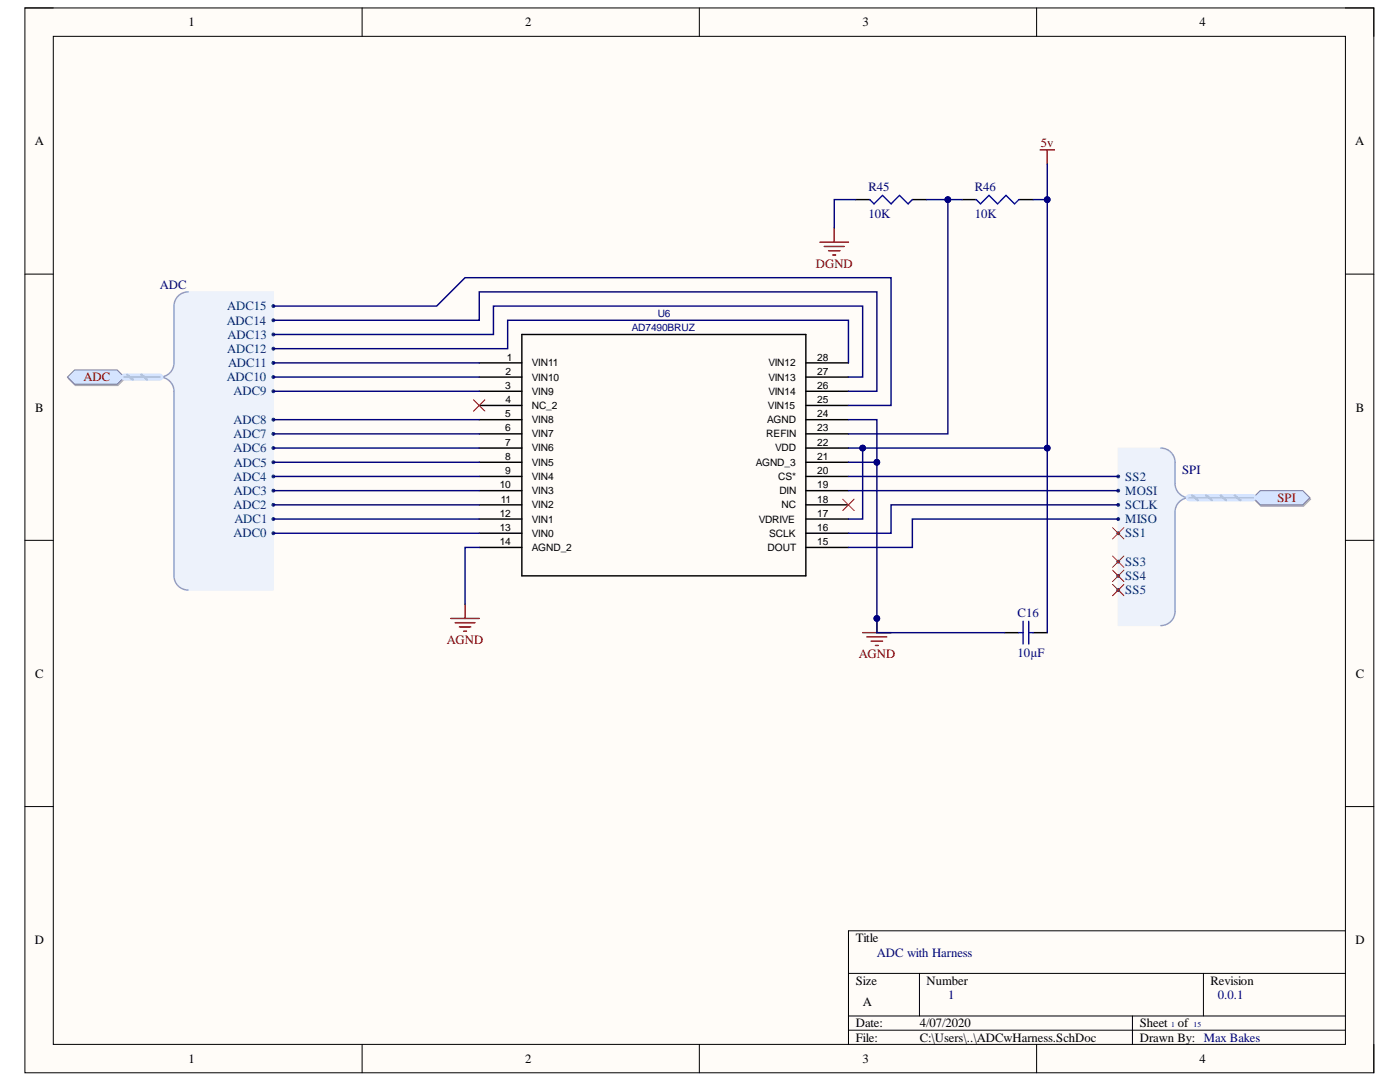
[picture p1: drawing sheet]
<svg xmlns="http://www.w3.org/2000/svg" width="279mm" height="216mm" viewBox="0 0 279 216" stroke-linecap="round" stroke-linejoin="round" font-family="sans-serif">
<path d="M5 1.6h269.2v212.5h-269.2z" fill-rule="evenodd" fill="#fffcf8"/>
<path d="M5 1.6h269.2v212.5h-269.2z" fill="none" stroke="#000" stroke-width=".2"/>
<path d="M10.6 7.3h257.9v201.1h-257.9z" fill-rule="evenodd" fill="#fffcf8"/>
<g fill="none" stroke="#000" stroke-width=".2">
<path d="M5 1.6h5.6M10.6 7.3h257.9v201.1h-257.9zM72.3 1.6v5.7M139.6 1.6v5.7M206.9 1.6v5.7M268.5 1.6h5.7v5.7M5 54.7h5.6M268.5 54.7h5.7M5 107.8h5.6M268.5 107.8h5.7M5 160.9h5.6M268.5 160.9h5.7"/>
<path d="M169.3 194.2h99.2M183.5 194.2v8.5M240.2 194.2v8.5M268.5 185.7h-99.2v22.7M72.3 208.4v5.7M139.6 208.4v5.7M169.3 202.7h99.2M169.3 205.6h99.2M206.9 208.4v5.7M226 202.7v5.7M274.2 208.4v5.7"/>
</g>
<g fill="none" stroke="#000" stroke-width=".29">
<path d="M95.6 72.4h8.5M95.6 75.2h8.5M95.6 78.1h8.5M104.1 66.7h56.7v48.2h-56.7zM160.8 72.4h8.5M160.8 75.2h8.5M160.8 78.1h8.5M95.6 80.9h8.5M95.6 83.7h8.5M95.6 86.6h8.5M95.6 89.4h8.5M95.6 92.2h8.5"/>
<path d="M95.6 95.1h8.5M95.6 97.9h8.5M160.8 80.9h8.5M160.8 83.7h8.5M160.8 86.6h8.5M160.8 89.4h8.5M160.8 92.2h8.5M160.8 95.1h8.5M160.8 97.9h8.5M95.6 100.7h8.5M95.6 103.6h8.5M95.6 106.4h8.5"/>
<path d="M95.6 109.2h8.5M160.8 100.7h8.5M160.8 103.6h8.5M160.8 106.4h8.5M160.8 109.2h8.5"/>
</g>
<path d="M35.1 59.7l1-1.1 1.5-.4h17v59.5h-17l-1.5-.3-1-1.1-.4-1.4v-37.5l-.7-1.2-1.4-1 1.4-.9 .7-1.2v-12z" fill-rule="evenodd" fill="#edf2fb"/>
<path d="M35.1 59.7l1-1.1 1.5-.4h17v59.5h-17l-1.5-.3-1-1.1-.4-1.4v-37.5l-.7-1.2-1.4-1 1.4-.9 .7-1.2v-12z" fill="none" stroke="#edf2fb" stroke-width=".2"/>
<path d="M37.6 58.2a2.83 2.83 0 0 0-2.9 2.9v11.3a2.83 2.83 0 0 1-2.8 2.8 2.83 2.83 0 0 1 2.8 2.9v36.8a2.83 2.83 0 0 0 2.9 2.8" fill="none" stroke="#8f9ec9" stroke-width=".29"/>
<circle cx="54.6" cy="61.1" r=".28" fill="#003a70"/>
<circle cx="54.6" cy="61.1" r=".28" fill="none" stroke="#003a70" stroke-width=".2"/>
<circle cx="54.6" cy="63.9" r=".28" fill="#003a70"/>
<circle cx="54.6" cy="63.9" r=".28" fill="none" stroke="#003a70" stroke-width=".2"/>
<circle cx="54.6" cy="66.7" r=".28" fill="#003a70"/>
<circle cx="54.6" cy="66.7" r=".28" fill="none" stroke="#003a70" stroke-width=".2"/>
<circle cx="54.6" cy="69.6" r=".28" fill="#003a70"/>
<circle cx="54.6" cy="69.6" r=".28" fill="none" stroke="#003a70" stroke-width=".2"/>
<circle cx="54.6" cy="72.4" r=".28" fill="#003a70"/>
<circle cx="54.6" cy="72.4" r=".28" fill="none" stroke="#003a70" stroke-width=".2"/>
<circle cx="54.6" cy="75.2" r=".28" fill="#003a70"/>
<circle cx="54.6" cy="75.2" r=".28" fill="none" stroke="#003a70" stroke-width=".2"/>
<circle cx="54.6" cy="78.1" r=".28" fill="#003a70"/>
<circle cx="54.6" cy="78.1" r=".28" fill="none" stroke="#003a70" stroke-width=".2"/>
<circle cx="54.6" cy="83.7" r=".28" fill="#003a70"/>
<circle cx="54.6" cy="83.7" r=".28" fill="none" stroke="#003a70" stroke-width=".2"/>
<circle cx="54.6" cy="86.6" r=".28" fill="#003a70"/>
<circle cx="54.6" cy="86.6" r=".28" fill="none" stroke="#003a70" stroke-width=".2"/>
<circle cx="54.6" cy="89.4" r=".28" fill="#003a70"/>
<circle cx="54.6" cy="89.4" r=".28" fill="none" stroke="#003a70" stroke-width=".2"/>
<circle cx="54.6" cy="92.2" r=".28" fill="#003a70"/>
<circle cx="54.6" cy="92.2" r=".28" fill="none" stroke="#003a70" stroke-width=".2"/>
<circle cx="54.6" cy="95.1" r=".28" fill="#003a70"/>
<circle cx="54.6" cy="95.1" r=".28" fill="none" stroke="#003a70" stroke-width=".2"/>
<circle cx="54.6" cy="97.9" r=".28" fill="#003a70"/>
<circle cx="54.6" cy="97.9" r=".28" fill="none" stroke="#003a70" stroke-width=".2"/>
<circle cx="54.6" cy="100.7" r=".28" fill="#003a70"/>
<circle cx="54.6" cy="100.7" r=".28" fill="none" stroke="#003a70" stroke-width=".2"/>
<circle cx="54.6" cy="103.6" r=".28" fill="#003a70"/>
<circle cx="54.6" cy="103.6" r=".28" fill="none" stroke="#003a70" stroke-width=".2"/>
<circle cx="54.6" cy="106.4" r=".28" fill="#003a70"/>
<circle cx="54.6" cy="106.4" r=".28" fill="none" stroke="#003a70" stroke-width=".2"/>
<path d="M90 123.4h5.6M90.8 124.2h4M91.7 125.1h2.2M92.5 126h.6M92.8 120.6v2.8M172.2 126.2h5.6M173 127.1h4M173.9 127.9h2.2M174.7 128.8h.6M175 123.4v2.8" fill="none" stroke="#800000" stroke-width=".29"/>
<circle cx="175" cy="123.4" r=".57" fill="#000080"/>
<circle cx="175" cy="123.4" r=".57" fill="none" stroke="#000080" stroke-width=".2"/>
<path d="M207.6 29.9h2.8M209 29.9v2.8" fill="none" stroke="#800000" stroke-width=".29"/>
<path d="M250.2 99.6l1.4-1.4h8.5l1.5 1.4-1.5 1.4h-8.5z" fill-rule="evenodd" fill="#bac0ca"/>
<path d="M250.2 99.6l1.4-1.4h8.5l1.5 1.4-1.5 1.4h-8.5z" fill="none" stroke="#a6acb6" stroke-width=".2"/>
<path d="M250.1 99.3l1.4-1.4h8.5l1.4 1.4-1.4 1.4h-8.5z" fill-rule="evenodd" fill="#d5e4ff"/>
<path d="M250.1 99.3l1.4-1.4h8.5l1.4 1.4-1.4 1.4h-8.5z" fill="none" stroke="#71809b" stroke-width=".2"/>
<path d="M223.2 89.4h8.5l1.4 .4 1 1 .4 1.4v5l.7 1.2 1.4 .9-1.4 1-.7 1.1v20.6l-.4 1.4-1 1.1-1.4 .3h-8.5z" fill-rule="evenodd" fill="#edf2fb"/>
<path d="M223.2 89.4h8.5l1.4 .4 1 1 .4 1.4v5l.7 1.2 1.4 .9-1.4 1-.7 1.1v20.6l-.4 1.4-1 1.1-1.4 .3h-8.5z" fill="none" stroke="#edf2fb" stroke-width=".2"/>
<path d="M231.7 89.4a2.83 2.83 0 0 1 2.8 2.8v4.3a2.83 2.83 0 0 0 2.8 2.8 2.83 2.83 0 0 0-2.8 2.9v19.8a2.84 2.84 0 0 1-2.8 2.8" fill="none" stroke="#8f9ec9" stroke-width=".29"/>
<circle cx="223.2" cy="100.7" r=".28" fill="#003a70"/>
<circle cx="223.2" cy="100.7" r=".28" fill="none" stroke="#003a70" stroke-width=".2"/>
<circle cx="223.2" cy="97.9" r=".28" fill="#003a70"/>
<circle cx="223.2" cy="97.9" r=".28" fill="none" stroke="#003a70" stroke-width=".2"/>
<circle cx="223.2" cy="103.6" r=".28" fill="#003a70"/>
<circle cx="223.2" cy="103.6" r=".28" fill="none" stroke="#003a70" stroke-width=".2"/>
<circle cx="223.2" cy="117.7" r=".28" fill="#003a70"/>
<circle cx="223.2" cy="117.7" r=".28" fill="none" stroke="#003a70" stroke-width=".2"/>
<circle cx="223.2" cy="95.1" r=".28" fill="#003a70"/>
<circle cx="223.2" cy="95.1" r=".28" fill="none" stroke="#003a70" stroke-width=".2"/>
<circle cx="223.2" cy="112.1" r=".28" fill="#003a70"/>
<circle cx="223.2" cy="112.1" r=".28" fill="none" stroke="#003a70" stroke-width=".2"/>
<circle cx="223.2" cy="106.4" r=".28" fill="#003a70"/>
<circle cx="223.2" cy="106.4" r=".28" fill="none" stroke="#003a70" stroke-width=".2"/>
<circle cx="223.2" cy="114.9" r=".28" fill="#003a70"/>
<circle cx="223.2" cy="114.9" r=".28" fill="none" stroke="#003a70" stroke-width=".2"/>
<path d="M222 105.3l2.3 2.2M222 113.8l2.3 2.2M222 110.9l2.3 2.3M222 116.6l2.3 2.3M224.3 105.3l-2.3 2.2M224.3 113.8l-2.3 2.2M224.3 110.9l-2.3 2.3M224.3 116.6l-2.3 2.3" fill="none" stroke="#f00" stroke-width=".2"/>
<path d="M13.6 75.5l1.4-1.4h8.5l1.4 1.4-1.4 1.4h-8.5z" fill-rule="evenodd" fill="#bac0ca"/>
<path d="M13.6 75.5l1.4-1.4h8.5l1.4 1.4-1.4 1.4h-8.5z" fill="none" stroke="#a6acb6" stroke-width=".2"/>
<path d="M13.5 75.2l1.4-1.4h8.5l1.4 1.4-1.4 1.5h-8.5z" fill-rule="evenodd" fill="#d5e4ff"/>
<path d="M13.5 75.2l1.4-1.4h8.5l1.4 1.4-1.4 1.5h-8.5z" fill="none" stroke="#71809b" stroke-width=".2"/>
<path d="M94.5 79.8l2.3 2.2M96.8 79.8l-2.3 2.2M168.2 99.6l2.3 2.3M170.5 99.6l-2.3 2.3" fill="none" stroke="#f00" stroke-width=".2"/>
<path d="M170.7 39.8h2.9M182.1 39.8h2.8M192 39.8h2.8M203.3 39.8h2.9M200.5 126.2h2.8M206.2 126.2h2.8" fill="none" stroke="#000" stroke-width=".29"/>
<path d="M173.6 39.8l.8 .9 1.7-1.7 1.7 1.7 1.7-1.7 1.7 1.7 .9-.9M194.8 39.8l.9 .9 1.7-1.7 1.7 1.7 1.7-1.7 1.7 1.7 .8-.9M203.3 126.2h.9M204.2 124v4.5M205.3 124v4.5M205.3 126.2h.9" fill="none" stroke="#00f" stroke-width=".29"/>
<path d="M163.7 48.3h5.6M164.5 49.2h4M165.4 50h2.2M166.2 50.9h.6M166.5 45.5v2.8" fill="none" stroke="#800000" stroke-width=".29"/>
<path d="M209 89.4v36.8" fill="none" stroke="#000080" stroke-width=".29"/>
<circle cx="209" cy="89.4" r=".57" fill="#000080"/>
<circle cx="209" cy="89.4" r=".57" fill="none" stroke="#000080" stroke-width=".2"/>
<g fill="none" stroke="#000080" stroke-width=".29">
<path d="M170.7 39.8h-4.2v5.7M54.6 69.6h46.7v-5.7h68v8.5M54.6 66.7h43.9v-5.6h73.7v14.1h-2.9M54.6 63.9h41v-5.7h79.4v19.9h-5.7M54.6 61.1h32.5l5.7-5.7h85v25.5h-8.5M54.6 78.1h41M54.6 75.2h41M54.6 72.4h41M54.6 97.9h41M54.6 95.1h41M54.6 92.2h41M54.6 89.4h41"/>
<path d="M54.6 86.6h41M54.6 83.7h41M172.2 89.4v14.2h-2.9M54.6 106.4h41M54.6 103.6h41M54.6 100.7h41M95.6 109.2h-2.8v11.4M223.2 103.6h-41.1v5.6h-12.8M223.2 100.7h-45.4v5.7h-8.5"/>
</g>
<circle cx="172.2" cy="89.4" r=".57" fill="#000080"/>
<circle cx="172.2" cy="89.4" r=".57" fill="none" stroke="#000080" stroke-width=".2"/>
<path d="M169.3 97.9h53.9M169.3 95.1h53.9M169.3 92.2h5.7" fill="none" stroke="#000080" stroke-width=".29"/>
<circle cx="175" cy="92.2" r=".57" fill="#000080"/>
<circle cx="175" cy="92.2" r=".57" fill="none" stroke="#000080" stroke-width=".2"/>
<path d="M209 32.7v56.7h-39.7" fill="none" stroke="#000080" stroke-width=".29"/>
<circle cx="209" cy="39.8" r=".57" fill="#000080"/>
<circle cx="209" cy="39.8" r=".57" fill="none" stroke="#000080" stroke-width=".2"/>
<circle cx="209" cy="89.4" r=".57" fill="#000080"/>
<circle cx="209" cy="89.4" r=".57" fill="none" stroke="#000080" stroke-width=".2"/>
<circle cx="172.2" cy="89.4" r=".57" fill="#000080"/>
<circle cx="172.2" cy="89.4" r=".57" fill="none" stroke="#000080" stroke-width=".2"/>
<path d="M189.2 39.8v46.8h-19.9" fill="none" stroke="#000080" stroke-width=".29"/>
<circle cx="189.2" cy="39.8" r=".57" fill="#000080"/>
<circle cx="189.2" cy="39.8" r=".57" fill="none" stroke="#000080" stroke-width=".2"/>
<path d="M169.3 83.7h5.7v42.5h25.5" fill="none" stroke="#000080" stroke-width=".29"/>
<circle cx="175" cy="123.4" r=".57" fill="#000080"/>
<circle cx="175" cy="123.4" r=".57" fill="none" stroke="#000080" stroke-width=".2"/>
<circle cx="175" cy="92.2" r=".57" fill="#000080"/>
<circle cx="175" cy="92.2" r=".57" fill="none" stroke="#000080" stroke-width=".2"/>
<path d="M184.9 39.8h7.1" fill="none" stroke="#000080" stroke-width=".29"/>
<circle cx="189.2" cy="39.8" r=".57" fill="#000080"/>
<circle cx="189.2" cy="39.8" r=".57" fill="none" stroke="#000080" stroke-width=".2"/>
<path d="M206.2 39.8h2.8" fill="none" stroke="#000080" stroke-width=".29"/>
<circle cx="209" cy="39.8" r=".57" fill="#000080"/>
<circle cx="209" cy="39.8" r=".57" fill="none" stroke="#000080" stroke-width=".2"/>
<path d="M24.8 75.2h7.1M237.3 99.3h12.8" fill="none" stroke="#cbdaff" stroke-width="1.4"/>
<path d="M25.4 74.7l1.1 1M28.2 74.7l1.1 1M237.9 98.8l1.1 1M240.7 98.8l1.2 1M243.6 98.8l1.1 1M246.4 98.8l1.1 1" fill="none" stroke="#adbce7" stroke-width=".42"/>
<path d="M24.8 75.2h7.1M237.3 99.3h12.8" fill="none" stroke="#adbce7" stroke-width=".29"/>
<g font-size="2.5">
<text x="37.6" y="5.2">1</text>
<text x="104.8" y="5.2">2</text>
<text x="172.1" y="5.2">3</text>
<text x="239.4" y="5.2">4</text>
<text x="6.9" y="29">A</text>
<text x="270.4" y="29">A</text>
<text x="7" y="82.1">B</text>
<text x="270.6" y="82.1">B</text>
<text x="7" y="135.2">C</text>
<text x="270.6" y="135.2">C</text>
<text x="6.9" y="188.3">D</text>
<text x="170.8" y="188">Title</text>
<text x="270.5" y="188.3">D</text>
<text x="170.8" y="196.5">Size</text>
<text x="184.9" y="196.5">Number</text>
<text x="241.6" y="196.5">Revision</text>
<text x="172.2" y="200.8">A</text>
<text x="170.8" y="205">Date:</text>
<text x="170.8" y="207.9">File:</text>
<text x="183.6" y="205">4/07/2020</text>
<text x="183.6" y="207.9">C:\Users\..\ADCwHarness.SchDoc</text>
<text x="227.5" y="205">Sheet</text>
<text x="227.5" y="207.9">Drawn By: Max Bakes</text>
<text x="235.1" y="205">of</text>
<text x="37.6" y="212.1">1</text>
<text x="104.8" y="212.1">2</text>
<text x="172.1" y="212.1">3</text>
<text x="239.4" y="212.1">4</text>
</g>
<g font-size="2.5" fill="#800000">
<text x="207.7" y="29.3">5v</text>
<text x="162.8" y="53.4">DGND</text>
<text x="16.7" y="76.1">ADC</text>
<text x="254.9" y="100.2">SPI</text>
<text x="89.2" y="128.5">AGND</text>
<text x="171.4" y="131.3">AGND</text>
</g>
<g font-size="2.5" fill="#000080">
<text x="173.3" y="38.1">R45</text>
<text x="194.5" y="38.1">R46</text>
<text x="173.3" y="43.5">10K</text>
<text x="194.5" y="43.5">10K</text>
<text x="31.9" y="57.7">ADC</text>
<text x="235.9" y="94.5">SPI</text>
<text x="203.1" y="123.1">C16</text>
<text x="203.1" y="131.1">10µF</text>
<text x="175" y="190.9">ADC with Harness</text>
<text x="189.2" y="199.3">1</text>
<text x="243" y="199.3">0.0.1</text>
</g>
<g font-size="2.5" fill="#003a70">
<text x="45.3" y="64.8">ADC14</text>
<text x="45.3" y="61.9">ADC15</text>
<text x="45.3" y="70.4">ADC12</text>
<text x="45.4" y="67.6">ADC13</text>
<text x="45.3" y="76.1">ADC10</text>
<text x="45.5" y="73.2">ADC11</text>
<text x="46.6" y="78.9">ADC9</text>
<text x="46.6" y="84.6">ADC8</text>
<text x="46.6" y="87.4">ADC7</text>
<text x="46.6" y="90.2">ADC6</text>
<text x="46.6" y="95.9">ADC4</text>
<text x="46.7" y="93.1">ADC5</text>
<text x="224.6" y="95.9">SS2</text>
<text x="46.6" y="101.6">ADC2</text>
<text x="46.7" y="98.8">ADC3</text>
<text x="224.6" y="101.6">SCLK</text>
<text x="224.6" y="98.8">MOSI</text>
<text x="46.6" y="107.2">ADC0</text>
<text x="46.8" y="104.4">ADC1</text>
<text x="224.6" y="104.4">MISO</text>
<text x="224.6" y="107.2">SS1</text>
<text x="224.6" y="112.9">SS3</text>
<text x="224.6" y="118.6">SS5</text>
<text x="224.6" y="115.8">SS4</text>
</g>
<g font-size="2" fill="#000080">
<text x="131.3" y="63.2">U6</text>
<text x="126.1" y="66">AD7490BRUZ</text>
</g>
<g font-size="2">
<text x="101.2" y="72">1</text>
<text x="163.1" y="72">28</text>
<text x="100.8" y="77.6">3</text>
<text x="100.9" y="74.8">2</text>
<text x="106.2" y="75.9">VIN10</text>
<text x="106.2" y="73.1">VIN11</text>
<text x="153.4" y="73.1">VIN12</text>
<text x="153.4" y="75.9">VIN13</text>
<text x="163.1" y="74.8">27</text>
<text x="163.1" y="77.6">26</text>
<text x="100.8" y="83.3">5</text>
<text x="100.9" y="80.4">4</text>
<text x="106.2" y="81.6">NC_2</text>
<text x="106.2" y="78.7">VIN9</text>
<text x="153.3" y="81.6">VIN15</text>
<text x="153.4" y="78.7">VIN14</text>
<text x="163.1" y="80.4">25</text>
<text x="163.1" y="83.3">24</text>
<text x="100.8" y="89">7</text>
<text x="100.8" y="86.1">6</text>
<text x="106.2" y="87.3">VIN7</text>
<text x="106.2" y="84.4">VIN8</text>
<text x="152.9" y="87.3">REFIN</text>
<text x="153.1" y="84.4">AGND</text>
<text x="163.1" y="86.1">23</text>
<text x="163.1" y="89">22</text>
<text x="100.8" y="94.6">9</text>
<text x="100.8" y="91.8">8</text>
<text x="106.2" y="95.7">VIN4</text>
<text x="106.2" y="92.9">VIN5</text>
<text x="106.2" y="90.1">VIN6</text>
<text x="150.8" y="92.9">AGND_3</text>
<text x="154.7" y="90.1">VDD</text>
<text x="155.3" y="95.7">CS*</text>
<text x="163.1" y="91.8">21</text>
<text x="163.1" y="94.6">20</text>
<text x="99.7" y="97.4">10</text>
<text x="100" y="100.3">11</text>
<text x="106.2" y="101.4">VIN2</text>
<text x="106.2" y="98.6">VIN3</text>
<text x="155.6" y="98.6">DIN</text>
<text x="156" y="101.4">NC</text>
<text x="163.1" y="97.4">19</text>
<text x="163.1" y="100.3">18</text>
<text x="99.7" y="106">13</text>
<text x="99.7" y="103.1">12</text>
<text x="106.2" y="107.1">VIN0</text>
<text x="106.2" y="104.3">VIN1</text>
<text x="151.4" y="104.3">VDRIVE</text>
<text x="153.5" y="107.1">SCLK</text>
<text x="163.1" y="103.1">17</text>
<text x="163.1" y="106">16</text>
<text x="99.7" y="108.7">14</text>
<text x="106.2" y="109.9">AGND_2</text>
<text x="153.2" y="109.9">DOUT</text>
<text x="163.1" y="108.7">15</text>
</g>
<g font-size="1.5" fill="#000080">
<text x="233.7" y="204.9">1</text>
<text x="238.2" y="204.9">15</text>
</g>
</svg>
